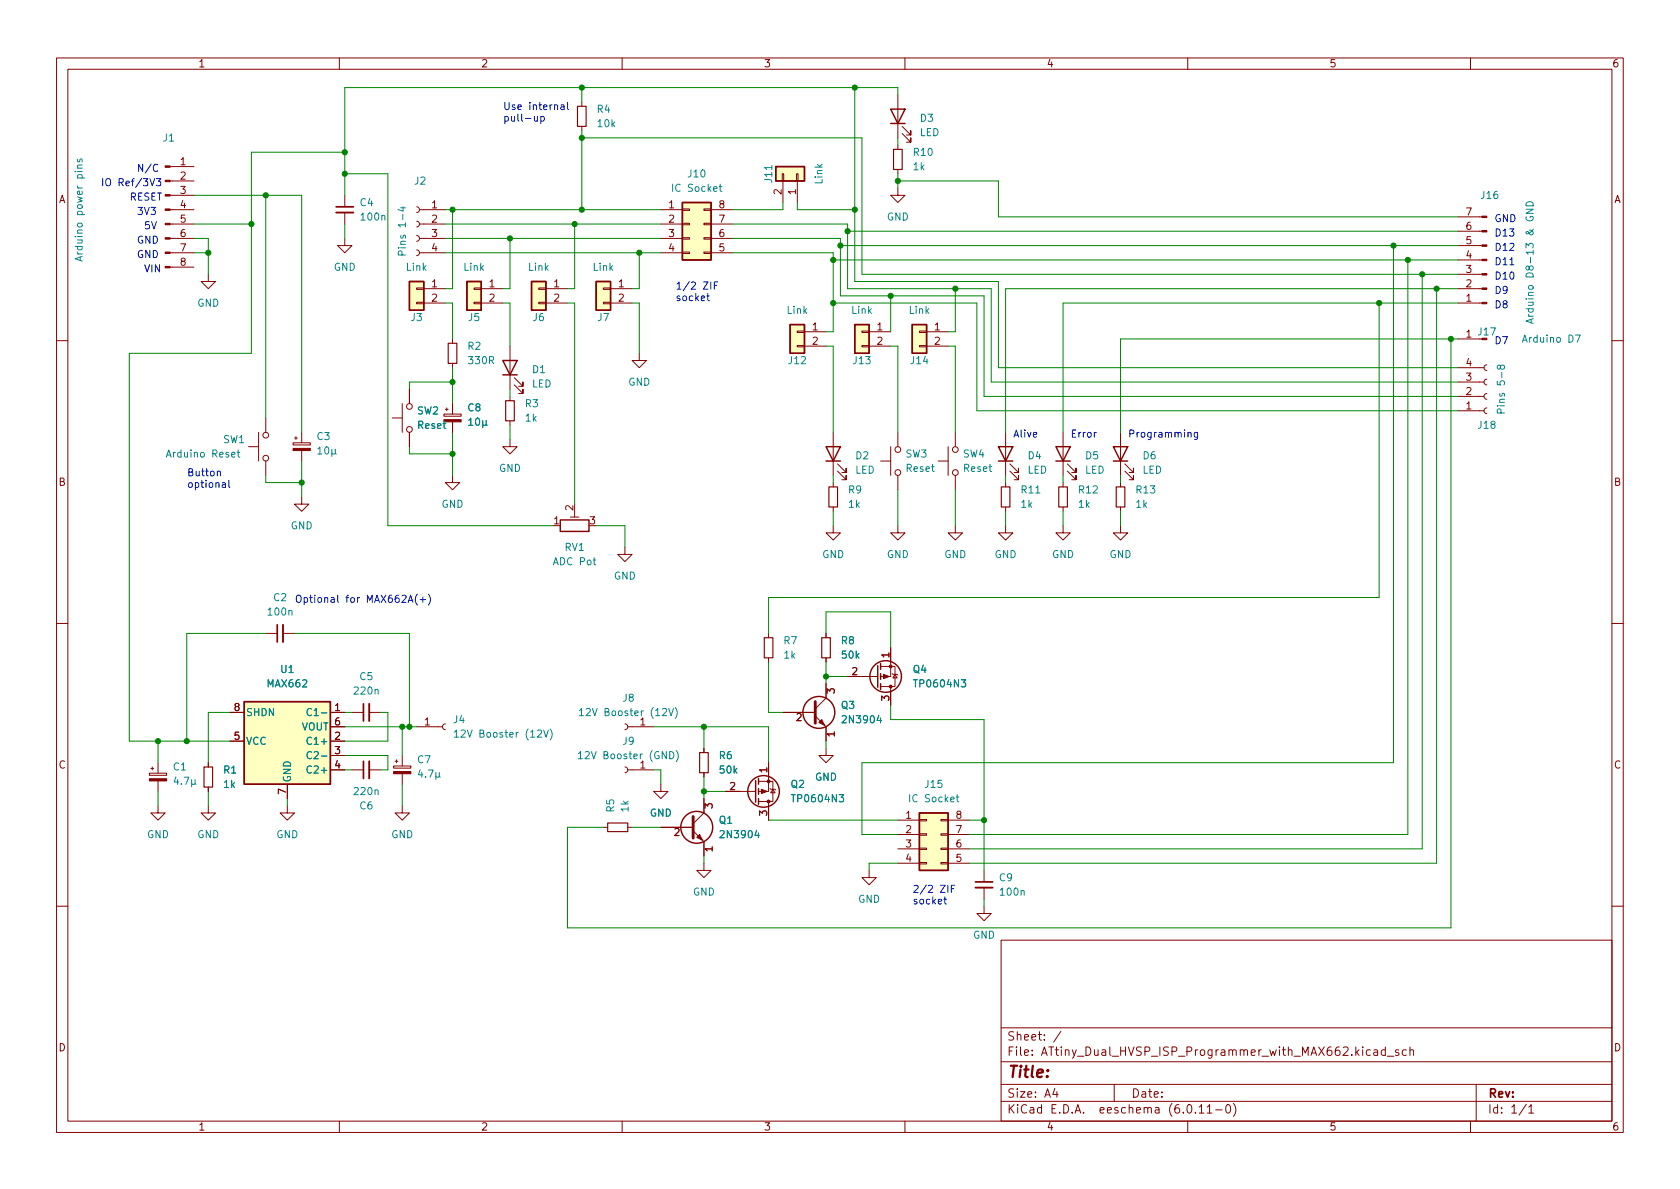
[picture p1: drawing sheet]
<svg xmlns="http://www.w3.org/2000/svg" width="297mm" height="210mm" viewBox="0 0 297 210" stroke-linecap="round" stroke-linejoin="round" font-family="sans-serif">
<g fill="none" stroke="#840000" stroke-width=".18">
<path d="M10 10.2h277v190.1h-277zM12 12.2h273v186.1h-273zM60 10.2v2M102.9 18v.8M110 10.2v2M158.7 16.8v7.6M160 10.2v2M210 10.2v2M260 10.2v2M30.1 39.6h4.2M30.1 37.1h4.2M30.1 34.5h4.2"/>
<path d="M30.1 32h4.2M30.1 29.5h4.2M61 34.5v2.1M61 37.6v2M73.7 39.1l.3 .2 .2 .3-.2 .4-.3 .1M73.7 36.6l.3 .1 .2 .4-.2 .3-.3 .2M74.2 39.6h4.5M74.2 37.1h4.5M102.9 22.3v.8M116.8 39.6h3.8M116.8 37.1h3.8M120.6 39.5h1.3v.2h-1.3z"/>
<path d="M120.6 37h1.3v.2h-1.3zM124.5 39.5h1.2v.2h-1.2zM124.5 37h1.2v.2h-1.2zM125.7 39.6h3.8M125.7 37.1h3.8M138.3 30.7h.3v1.3h-.3zM138.4 32v3.8M140.8 30.7h.3v1.3h-.3zM141 32v3.8M158.7 33.3v1.2h1.3l-1.3 1.3-1.2-1.3h1.2M158.7 25.6v.8M158.7 30v.7"/>
<path d="M159.5 23.6l1.5 1.5v-.7v.7h-.7M159.5 22.3l1.5 1.6v-.8v.8h-.7M257.8 38.3h4.2M30.1 44.7h4.2M30.1 42.2h4.2M30.1 47.2h4.2M36.8 48.5v1.3h1.3l-1.3 1.2-1.2-1.2h1.2M61 42.2v1.2h1.2l-1.2 1.3-1.3-1.3h1.3M73.7 53.5h1.2v.2h-1.2zM73.7 50.9h1.2v.3h-1.2zM73.7 44.2l.3 .1 .2 .4-.2 .4-.3 .1M73.7 41.7l.3 .1 .2 .4-.2 .3-.3 .2"/>
<path d="M74.2 44.7h4.5M74.2 42.2h4.5M74.9 51h3.8M74.9 53.6h3.8M80 59.9v.8M83.8 53.5h1.3v.2h-1.3zM83.8 50.9h1.3v.3h-1.3zM85.1 51h3.8M85.1 53.6h3.8M95.2 53.5h1.3v.2h-1.3zM95.2 50.9h1.3v.3h-1.3zM96.5 51h3.8"/>
<path d="M96.5 53.6h3.8M106.7 53.5h1.2v.2h-1.2zM106.7 50.9h1.2v.3h-1.2zM107.9 51h3.9M107.9 53.6h3.9M116.8 44.7h3.8M116.8 42.2h3.8M120.6 44.6h1.3v.2h-1.3zM120.6 42h1.3v.3h-1.3zM124.5 44.6h1.2v.2h-1.2zM124.5 42h1.2v.3h-1.2zM125.7 44.7h3.8"/>
<path d="M125.7 42.2h3.8M141 58.5h1.2v.3h-1.2zM142.2 58.7h3.8M152.4 58.5h1.3v.3h-1.3zM153.7 58.7h3.8M162.6 58.5h1.2v.3h-1.2zM163.8 58.7h3.8M257.8 59.9h3.8M257.8 51h4.2M257.8 53.6h4.2M257.8 40.9h4.2M257.8 43.4h4.2"/>
<path d="M257.8 46h4.2M257.8 48.5h4.2M10 60.2h2M43.9 79h1.8M45.7 76.4v5.1M47 73.9v2.5M51.8 78.3h3.1v.4h-3.1zM52.1 77.5h.5M52.3 77.2v.5M53.3 76.4v1.9M53.3 79.7v1.8M69.3 73.9h1.8"/>
<path d="M71.1 71.4v5M72.4 68.8v2.6M72.4 76.4v2.6M78.5 73.2h3v.4h-3zM78.7 72.4h.5M79 72.1v.5M80 64.3v.7M80 71.4v1.8M80 74.6v1.8M90.2 77.7v1.3h1.2l-1.2 1.3-1.3-1.3h1.3M90.2 61.2v7.6M90.2 70.1v.8"/>
<path d="M90.2 74.4v.8M90.9 68.1l1.6 1.5v-.8v.8h-.8M90.9 66.8l1.6 1.5v-.7v.7h-.8M113 62.5v1.2h1.3l-1.3 1.3-1.2-1.3h1.2M141 61.1h1.2v.2h-1.2zM142.2 61.2h3.8M147.3 76.4v7.7M152.4 61.1h1.3v.2h-1.3zM153.7 61.2h3.8M157.5 79v5.1M158.7 76.4v2.6M162.6 61.1h1.2v.2h-1.2z"/>
<path d="M163.8 61.2h3.8M167.6 79v5.1M168.9 76.4v2.6M177.8 76.4v7.7M188 76.4v7.7M198.1 76.4v7.7M257.8 65h4.6M257.8 67.6h4.6M257.8 70.1h4.6M257.8 72.6h4.6M262.9 64.5l-.4 .2-.1 .3 .1 .4 .4 .1M262.9 67.1l-.4 .1-.1 .4 .1 .3 .4 .2"/>
<path d="M262.9 69.6l-.4 .1-.1 .4 .1 .4 .4 .1M262.9 72.1l-.4 .2-.1 .3 .1 .4 .4 .1M285 60.2h2M47 81.5v2.6M53.3 87.9v1.2h1.3l-1.3 1.3-1.2-1.3h1.2M80 84.1v1.2h1.3l-1.3 1.3-1.3-1.3h1.3M97.8 93h1.3M100.8 91.4h1.6M101.6 90.4v1M110.5 96.8v1.2h1.3l-1.3 1.3-1.3-1.3h1.3M147.3 93v1.2h1.3l-1.3 1.3-1.3-1.3h1.3M147.3 85.3v.8"/>
<path d="M147.3 89.7v.7M148.1 83.3l1.5 1.5v-.7v.7h-.8M148.1 82l1.5 1.6v-.8v.8h-.8M155.7 81.5h1.8M158.7 93v1.2h1.3l-1.3 1.3-1.2-1.3h1.2M158.7 84.1v2.5M165.9 81.5h1.7M168.9 93v1.2h1.3l-1.3 1.3-1.3-1.3h1.3M168.9 84.1v2.5M177.8 93v1.2h1.3l-1.3 1.3-1.3-1.3h1.3M177.8 85.3v.8M177.8 89.7v.7"/>
<path d="M178.6 83.3l1.5 1.5v-.7v.7h-.8M178.6 82l1.5 1.6v-.8v.8h-.8M188 93v1.2h1.2l-1.2 1.3-1.3-1.3h1.3M188 85.3v.8M188 89.7v.7M188.7 83.3l1.5 1.5v-.7v.7h-.7M188.7 82l1.5 1.6v-.8v.8h-.7M198.1 93v1.2h1.3l-1.3 1.3-1.3-1.3h1.3M198.1 85.3v.8M198.1 89.7v.7M198.9 83.3l1.5 1.5v-.7v.7h-.8M198.9 82l1.5 1.6v-.8v.8h-.8"/>
<path d="M10 110.2h2M47 112h2M50 112h2.1M135.9 112v.8M135.9 116.3v.8M146 112v.8M146 116.3v.8M149.9 119.6h5.3M155.7 117.9h2.5v3.5h-2.5M157.5 114.5v5.1h-1.8M157.7 119.1l.2 .1h.7l.1 .2M158.2 119.2l.4 .7h-.7z"/>
<path d="M285 110.2h2M26.4 136.7h3.1v.4h-3.1zM26.7 135.9h.5M26.9 135.6v.5M27.9 134.9v1.8M27.9 138.1v1.8M36.8 134.9v.7M36.8 139.2v.7M40.6 126h2.6M40.6 131.1h2.6M50.8 138.7v2.5M58.4 128.5h2.6"/>
<path d="M58.4 126h2.6M58.4 131.1h2.6M58.4 133.6h2.6M58.4 136.1h2.6M62.2 126h2.1M62.2 136.1h2.1M65.3 126h2M65.3 136.1h2M69.6 135.5h3v.3h-3zM69.8 134.6h.6M70.1 134.4v.5M71.1 133.6v1.9"/>
<path d="M71.1 136.8v1.9M73.7 128.5h4.5M78.7 128l-.3 .2-.2 .3 .2 .4 .3 .1M110.5 128l.3 .2 .2 .3-.2 .4-.3 .1M110.5 135.6l.3 .2 .2 .3-.2 .4-.3 .1M111 128.5h4.6M111 136.1h4.6M116.8 138.7v1.2h1.3l-1.3 1.3-1.2-1.3h1.2M124.5 132.3v.8M124.5 136.6v.8M128.3 139.9h5.3M134.1 138.2h2.6v3.5h-2.6"/>
<path d="M135.9 134.9v5h-1.8M136.1 139.4l.2 .2h.7l.2 .1M136.7 139.6l.3 .6h-.7zM138.4 126h5.7M140.9 126.3l.5-.1 .3 .3-.8 .9h.8M144.1 126.6l1.9 1.9v2.6M146 132.3v1.3h1.3l-1.3 1.3-1.2-1.3h1.2M146 120.9v2.5l-1.9 1.9M146.2 122.6v-.8l.5 .4 .1-.3h.6l.1 .1-.1 .6M147.5 129.8h-1.3l.4 .4M157.5 121.4v3.3M27.9 142.5v1.3h1.3l-1.3 1.2-1.2-1.2h1.2"/>
<path d="M36.8 142.5v1.3h1.3l-1.3 1.2-1.2-1.2h1.2M50.8 142.5v1.3h1.3l-1.3 1.2-1.3-1.2h1.3M71.1 142.5v1.3h1.3l-1.3 1.2-1.3-1.2h1.3M106.7 146.3h.7M111 146.3h.8M116.8 146.3h5.8M119.3 146.6l.5-.1 .3 .4-.8 .9h.8M122.6 146.9l1.9 1.9v2.6M124.5 152.6v1.3h1.2l-1.2 1.3-1.3-1.3h1.3M124.5 141.2v2.6l-1.9 1.9M124.7 142.9v-.8l.4 .4 .2-.3h.5l.1 .2-.1 .5M125.9 150.1h-1.2l.3 .4"/>
<path d="M135.9 141.7v3.3M153.7 153.9v1.3h1.2l-1.2 1.3-1.3-1.3h1.3M158.7 145h3.9M158.7 147.6h3.9M158.7 150.1h3.9M158.7 152.6h3.9M162.6 152.5h1.2v.3h-1.2zM162.6 150h1.2v.2h-1.2zM162.6 147.4h1.2v.3h-1.2zM162.6 144.9h1.2v.3h-1.2zM166.4 152.5h1.2v.3h-1.2zM166.4 150h1.2v.2h-1.2z"/>
<path d="M166.4 147.4h1.2v.3h-1.2zM166.4 144.9h1.2v.3h-1.2zM167.6 145h3.8M167.6 147.6h3.8M167.6 150.1h3.8M167.6 152.6h3.8M174 153.9v2.1M174 157v2M10 160.2h2M174 160.3v1.2h1.3l-1.3 1.3-1.3-1.3h1.3M177 166.3h108v32h-108zM285 160.2h2"/>
<path d="M60 198.3v2M110 198.3v2M160 198.3v2M177 194.8h108M177 191.8h108M177 187.8h108M177 181.8h108M182.5 186.5v.1M182.5 185.7v.1M184.6 183.8v.1M184.6 183v.1M187.6 182.4l-1.3 1.9"/>
<path d="M197 191.8v3M204.3 195.9h.6v.9M204.9 196.2l-.5 .1a.29 .29 0 0 0-.2 .2 .29 .29 0 0 0 .2 .3h.5M210 198.3v2M216.9 195.4l.2-.1a.81 .81 0 0 1 .6 .7 .81 .81 0 0 1-.3 .8h-.2a.81 .81 0 0 1-.6-.6 .81 .81 0 0 1 .3-.8zM218.1 195.1a1.72 1.72 0 0 1 0 2.3M244.9 185.7l-.4-.1-.3 .3v.4l.2 .3h.5M244.9 185.1v1.5M245.3 186.8h1.1M247.3 185.7l-.4-.1-.2 .2 .1 .3 .5 .1v.4h-.6M248.6 185.7l-.4-.1-.3 .3v.4l.2 .3h.5M249.3 185.8l.2-.2 .4 .1v.9"/>
<path d="M249.3 185.1v1.5M260 198.3v2M261 191.8v6.5M270.3 195.8l.4-.5v1.5M270.3 196.8h.9"/>
<circle cx="47" cy="77" r=".51"/>
<circle cx="72.4" cy="75.9" r=".51"/>
<circle cx="72.4" cy="71.9" r=".51"/>
<circle cx="158.8" cy="79.5" r=".51"/>
<circle cx="168.9" cy="79.5" r=".51"/>
<circle cx="47" cy="81" r=".51"/>
<circle cx="158.8" cy="83.6" r=".51"/>
<circle cx="168.9" cy="83.6" r=".51"/>
</g>
<g fill="none" stroke="#840000" stroke-width=".2">
<path d="M102.1 18.8h1.5v3.5h-1.5zM158 26.4h1.5v3.6h-1.5zM79.2 60.7h1.6v3.6h-1.6zM89.4 70.9h1.5v3.5h-1.5zM146.6 86.1h1.5v3.6h-1.5zM177 86.1h1.6v3.6h-1.6zM187.2 86.1h1.5v3.6h-1.5zM197.4 86.1h1.5v3.6h-1.5zM135.1 112.8h1.6v3.5h-1.6zM145.3 112.8h1.5v3.5h-1.5zM36.1 135.6h1.5v3.6h-1.5zM123.7 133.1h1.5v3.5h-1.5z"/>
<path d="M107.4 145.5h3.6v1.6h-3.6z"/>
</g>
<g fill="none" stroke="#008484" stroke-width=".18">
<path d="M13.8 39.6l.5-.1 .2 .1v.3l-.2 .2h-.4l-.2-.2zM67.5 38.2l.2-.1h.3l.1 .8M70.8 36.7h.9M71.3 36.6v.8l-.9-.4M127.2 33h.4M127.3 32.6v1.1l.3 .1M136.5 29.3v.7M269.8 43.8v-.8l.5 .5 .1-.4h.6l.1 .2-.1 .5M270.4 50.5h.6l.1 .2-.1 .3-.2 .2-.4-.1-.2-.2zM275.3 59.8l.2-.1 .3 .1 .1 .5-.1 .2h-.3l-.2-.1zM56.2 79.4l.4-.4v1.3M57.6 79.1l.1-.1a.68 .68 0 0 1 .5 .7 .68 .68 0 0 1-.5 .6 .84 .84 0 0 1-.1-1.2z"/>
<path d="M58.7 79.4v1.3M59.3 79.4l-.1 .8-.3 .1-.2-.2M82.9 74.3l.3-.4v1.3M82.9 75.2h.7M84.2 74.1l.2-.2a.68 .68 0 0 1 .4 .7 .68 .68 0 0 1-.4 .6l-.2-.1-.1-.4zM85.4 74.4v1.2M86 75l.1 .2M86 74.4l-.1 .7-.4 .1-.1-.2M265.3 64.8l.2-.2h.4l.1 .2-.1 .4-.4 .1-.2-.1-.1-.6h-.2l-.2 .1-.1 .3 .2 .2 .1 .1 .3-.3M35.6 80h.3l.2 .2v.4l-.2 .2h-.3l-.1-.2zM56.2 80.3h.7M59.3 80.1l.2 .2"/>
<path d="M183.1 87.2h.8M51.1 108l.2-.1 .3 .1v.8M31.1 137.4l-.3 .9h.8M31.4 137.9v.8M32.1 138.6v.1M32.6 137.4h.8l-.5 1.3M33.9 137.9v1.2M34.5 138.5l.2 .2M34.5 137.9l-.1 .7-.3 .1-.2-.2M56.8 126.1h1M56.8 133.7h1M66.3 139.8l.2-.1h.3l.1 .8"/>
<path d="M66.3 122l.2-.1 .3 .1 .1 .7M74.3 136.1l-.3 .9h.8M74.6 136.6v.8M75.3 137.3v.1M75.7 136.2h.9l-.6 1.2M77.1 136.6v1.3M77.7 137.3l.2 .1M77.7 136.6l-.1 .8h-.4l-.1-.1M91.6 129.5l-.3 .3M113.6 133.3l-.4 .3M113.8 125.7l-.4 .2M155.4 126.5l-.3 .9h.8"/>
<path d="M155.7 127v.8M170 120.2h.7l-.4 .5 .4 .1v.6l-.2 .1-.5-.1M133.8 146.8l-.3 .9h.8M134.1 147.3v.8M148.4 140.5h.8l-.5 .5 .4 .1v.6l-.2 .1-.5-.1M169.1 140.9h.4M169.2 140.5v1.1l.3 .2M180.5 157.6l.2-.1h.3l.1 .8"/>
</g>
<g fill="#840000" stroke="#840000" stroke-width=".18">
<path d="M51.8 79.3h3.1v.4h-3.1z"/>
<path d="M156.2 119.2l1 .4-1 .4z"/>
<path d="M29.2 47.1h.9v.3h-.9z"/>
<path d="M29.2 44.6h.9v.2h-.9z"/>
<path d="M29.2 42h.9v.3h-.9z"/>
<path d="M29.2 39.5h.9v.2h-.9z"/>
<path d="M29.2 37h.9v.2h-.9z"/>
<path d="M29.2 34.4h.9v.3h-.9z"/>
<path d="M29.2 31.9h.9v.2h-.9z"/>
<path d="M29.2 29.3h.9v.3h-.9z"/>
<path d="M78.5 74.2h3v.4h-3z"/>
<path d="M262 38.2h.9v.3h-.9z"/>
<path d="M262 40.8h.9v.2h-.9z"/>
<path d="M262 43.3h.9v.3h-.9z"/>
<path d="M262 45.8h.9v.3h-.9z"/>
<path d="M262 48.4h.9v.2h-.9z"/>
<path d="M262 50.9h.9v.3h-.9z"/>
<path d="M262 53.5h.9v.2h-.9z"/>
<path d="M69.6 136.4h3v.4h-3z"/>
<path d="M26.4 137.7h3.1v.4h-3.1z"/>
<path d="M134.6 139.6l1 .3-1 .4z"/>
<path d="M123.2 148.1l.5-.5 .5 1z"/>
<path d="M144.8 127.8l.5-.6 .5 1.1z"/>
<circle cx="157.5" cy="117.9" r=".25"/>
<circle cx="157.5" cy="121.4" r=".25"/>
<circle cx="135.9" cy="138.2" r=".25"/>
<circle cx="135.9" cy="141.7" r=".25"/>
</g>
<path d="M59.4 37.6h3.1M50 110.5v3M65.3 124.5v3M65.3 134.6v3.1M172.5 157h3" fill="none" stroke="#840000" stroke-width=".33"/>
<path d="M59.4 36.6h3.1M49 110.5v3M64.3 124.5v3M64.3 134.6v3.1M172.5 156h3" fill="none" stroke="#840000" stroke-width=".3"/>
<g fill="none" stroke="#840000" stroke-width=".25">
<path d="M157.5 19.3h2.5l-1.3 2.5zM120.6 35.8h5.1v10.2h-5.1zM137.2 29.5h5v2.5h-5zM157.5 21.8h2.5M72.4 49.8h2.5v5.1h-2.5zM82.5 49.8h2.6v5.1h-2.6zM94 49.8h2.5v5.1h-2.5zM105.4 49.8h2.5v5.1h-2.5zM139.7 57.4h2.5v5.1h-2.5zM151.1 57.4h2.6v5.1h-2.6zM161.3 57.4h2.5v5.1h-2.5zM88.9 63.7h2.5l-1.2 2.6z"/>
<path d="M88.9 66.3h2.5M146 79h2.6l-1.3 2.5zM176.5 79h2.6l-1.3 2.5zM186.7 79h2.5l-1.2 2.5zM196.8 79h2.6l-1.3 2.5zM99.1 91.9h5v2.1h-5zM146 81.5h2.6M176.5 81.5h2.6M186.7 81.5h2.5M196.8 81.5h2.6M155.2 117.7v3.8M155.7 117.3v1.1"/>
<path d="M155.7 119.1v1M43.2 124.1h15.2v14.6h-15.2zM133.6 138v3.9M134.1 137.7v1M134.1 139.4v1.1M155.7 120.9v1M134.1 141.2v1M162.6 143.8h5v10.1h-5z"/>
<circle cx="156.6" cy="119.6" r="2.79"/>
<circle cx="135" cy="139.9" r="2.79"/>
<circle cx="144.8" cy="126" r="2.82"/>
<circle cx="123.2" cy="146.3" r="2.82"/>
</g>
<g fill="#ffffc2" stroke="#ffffc2" stroke-width=".18">
<path d="M162.6 143.8h5v10.1h-5z"/>
<path d="M161.3 57.4h2.5v5.1h-2.5z"/>
<path d="M139.7 57.4h2.5v5.1h-2.5z"/>
<path d="M72.4 49.8h2.5v5.1h-2.5z"/>
<path d="M151.1 57.4h2.6v5.1h-2.6z"/>
<path d="M82.5 49.8h2.6v5.1h-2.6z"/>
<path d="M105.4 49.8h2.5v5.1h-2.5z"/>
<path d="M94 49.8h2.5v5.1h-2.5z"/>
<path d="M43.2 124.1h15.2v14.6h-15.2z"/>
<path d="M120.6 35.8h5.1v10.2h-5.1z"/>
<path d="M137.2 29.5h5v2.5h-5z"/>
</g>
<path d="M144.1 124.1v3.8M122.6 144.4v3.8" fill="none" stroke="#840000" stroke-width=".51"/>
<g fill="none" stroke="#0000c2" stroke-width=".18">
<path d="M100.3 18.1v1.1l.2 .2M27.7 31.6h.7l-.4 .5 .4 .1v.5l-.2 .2-.5-.2M27.9 29.2a.6 .6 0 0 0-.8 .4 .6 .6 0 0 0 .6 .7l.2-.1M94.5 20.6v.8h.3l.2-.1M95 20.6v.8M95.6 20.6h.4l.2 .2-.1 .6h-.5M95.6 20.6v1.3M122.2 50l.5-.1 .3 .3-.8 .9h.8M125 52.3h.4M125.1 51.9v1.1l.3 .2M267 46.8h.7M193.8 76.5l-.3 .2"/>
<path d="M210 76.6l.2-.1h.3l.1 .8M211.7 76.5v1l-.2 .2h-.3M211.7 76.5h-.3l-.3 .2 .2 .5h.4M38.4 83.4l.2-.1 .3 .1 .1 .8M39.3 85.4h.5l.1 .8M39.9 85.7h-.5l-.1 .2 .1 .3 .5-.1M40.5 84.9v1.1l.2 .2M59.7 105.2v1.1l.2 .2M75.7 105.1a1.46 1.46 0 0 1 0 1.9M164.1 156.7l.5-.2 .3 .4-.8 .9h.8M166.9 159h.5M167.1 158.6v1.1l.3 .2"/>
</g>
<g fill="none" stroke="#008400" stroke-width=".18">
<path d="M102.9 15.5v2.5M151.1 15.5v34.3h25.4v15.2h81.3M158.7 16.8v-1.3h-97.7v19M34.3 39.6h10.1M34.3 34.5h19v41.9M47 34.5v39.4M61 26.9h-16.6v35.6h-21.5v68.6h17.7M61 30.7h7.6v62.3h29.2M61 39.6v2.6M78.7 39.6h38.1M78.7 37.1h38.1M80 37.1v13.9h-1.3"/>
<path d="M101.6 39.6v11.4h-1.3M102.9 24.4h49.5v24.1h105.4M102.9 23.1v14M129.5 39.6h20.4v11.4h25.4v16.6h82.5M138.4 35.8v1.3h-8.9M141 35.8v1.3h10.1M158.7 24.4v1.2M158.7 30.7v2.6M158.7 32h17.8v6.3h81.3M34.3 44.7h2.5M34.3 42.2h2.5v6.3M78.7 44.7h38.1"/>
<path d="M78.7 42.2h38.1M78.7 53.6h1.3v6.3M88.9 53.6h1.3v7.6M90.2 42.2v8.8h-1.3M100.3 53.6h1.3v35.5M111.8 53.6h1.2v8.9M113 44.7v6.3h-1.2M129.5 42.2h19.1v10.1h25.4v17.8h83.8M129.5 44.7h17.8v14h-1.3M147.3 46h110.5M147.3 53.6h25.4v19h85.1M148.6 43.4h109.2"/>
<path d="M149.9 40.9h107.9M157.5 52.3v6.4M168.9 51v7.7h-1.3M243.8 53.6v52.1h-107.9v6.3M246.4 43.4v91.5h-94v12.7h6.3M248.9 46v101.6h-77.5M251.5 48.5v101.6h-80.1M254 51v101.6h-82.6M256.5 59.9v104.2h-156.2v-17.8h6.4M257.8 51h-80v25.4M257.8 59.9h-59.7v16.5M257.8 53.6h-69.8v22.8"/>
<path d="M72.4 79v1.3h7.6M80 67.6h-7.6v1.2M80 65v6.4M80 76.4v7.7M90.2 68.8v1.3M90.2 75.2v2.5M146 61.2h1.3v15.2M157.5 61.2h1.2v15.2M167.6 61.2h1.3v15.2M47 84.1v1.2h6.3M53.3 81.5v6.4M105.4 93h5.1v3.8"/>
<path d="M147.3 84.1v1.2M147.3 90.4v2.6M158.7 86.6v6.4M168.9 86.6v6.4M177.8 84.1v1.2M177.8 90.4v2.6M188 84.1v1.2M188 90.4v2.6M198.1 84.1v1.2M198.1 90.4v2.6M47 112h-14v19.1M52.1 112h20.3v16.5"/>
<path d="M135.9 117.1v8.9h2.5M146 112v-3.8h11.5v6.3M146 117.1v3.8M146 119.6h3.9M27.9 131.1v3.8M27.9 139.9v2.6M36.8 139.9v2.6M40.6 126h-3.8v8.9M61 126h1.2M61 128.5h12.7M61 136.1h1.2M61 133.6h7.6v2.5h-1.3"/>
<path d="M67.3 126h1.3v5.1h-7.6M71.1 128.5v5.1M71.1 138.7v3.8M115.6 128.5h20.3v6.4M115.6 136.1h1.2v2.6M124.5 139.9h3.8M124.5 128.5v3.8M124.5 137.4v3.8M146 131.1v1.2M157.5 124.7v2.5h16.5v26.7M50.8 141.2v1.3M111.8 146.3h5"/>
<path d="M124.5 151.4v1.2M135.9 145h22.8M158.7 152.6h-5v1.3M171.4 145h2.6M174 159v1.3"/>
</g>
<g fill="#008400" stroke="#008400" stroke-width=".18">
<circle cx="248.9" cy="46" r=".46"/>
<circle cx="246.4" cy="43.4" r=".46"/>
<circle cx="251.5" cy="48.5" r=".46"/>
<circle cx="256.5" cy="59.9" r=".46"/>
<circle cx="254" cy="51" r=".46"/>
<circle cx="157.5" cy="52.3" r=".46"/>
<circle cx="168.9" cy="51" r=".46"/>
<circle cx="174" cy="145" r=".46"/>
<circle cx="158.7" cy="32" r=".46"/>
<circle cx="113" cy="44.7" r=".46"/>
<circle cx="102.9" cy="24.4" r=".46"/>
<circle cx="102.9" cy="15.5" r=".46"/>
<circle cx="151.1" cy="15.5" r=".46"/>
<circle cx="151.1" cy="37.1" r=".46"/>
<circle cx="147.3" cy="53.6" r=".46"/>
<circle cx="147.3" cy="46" r=".46"/>
<circle cx="148.6" cy="43.4" r=".46"/>
<circle cx="149.9" cy="40.9" r=".46"/>
<circle cx="243.8" cy="53.6" r=".46"/>
<circle cx="146" cy="119.6" r=".46"/>
<circle cx="72.4" cy="128.5" r=".46"/>
<circle cx="124.5" cy="128.5" r=".46"/>
<circle cx="124.5" cy="139.9" r=".46"/>
<circle cx="27.9" cy="131.1" r=".46"/>
<circle cx="33" cy="131.1" r=".46"/>
<circle cx="71.1" cy="128.5" r=".46"/>
<circle cx="80" cy="80.3" r=".46"/>
<circle cx="80" cy="67.6" r=".46"/>
<circle cx="47" cy="34.5" r=".46"/>
<circle cx="44.4" cy="39.6" r=".46"/>
<circle cx="36.8" cy="44.7" r=".46"/>
<circle cx="53.3" cy="85.3" r=".46"/>
<circle cx="80" cy="37.1" r=".46"/>
<circle cx="61" cy="30.7" r=".46"/>
<circle cx="90.2" cy="42.2" r=".46"/>
<circle cx="61" cy="26.9" r=".46"/>
<circle cx="102.9" cy="37.1" r=".46"/>
<circle cx="101.6" cy="39.6" r=".46"/>
</g>
<text font-size="2.8" fill="#840000" x="178" y="191.2">Title:</text>
<g font-size="2.1" fill="#840000">
<text x="178" y="184.5">Sheet:</text>
<text x="178" y="187.2">File:</text>
<text x="184.4" y="187.2">ATtiny_Dual_HVSP_ISP_Programmer_with_MAX662.kicad_sch</text>
<text x="178" y="197.4">KiCad</text>
<text x="178" y="194.6">Size:</text>
<text x="184.7" y="194.6">A4</text>
<text x="185.7" y="197.4">E.D.A.</text>
<text x="194.6" y="197.4">eeschema</text>
<text x="200" y="194.6">Date:</text>
<text x="207" y="197.4">(6.0.11-0)</text>
<text x="263" y="194.6">Rev:</text>
<text x="263" y="197.4">Id:</text>
<text x="267.1" y="197.4">1/1</text>
</g>
<g font-size="1.8" fill="#840000">
<text x="35" y="12.3">1</text>
<text x="85" y="12.3">2</text>
<text x="135" y="12.3">3</text>
<text x="185" y="12.3">4</text>
<text x="235" y="12.3">5</text>
<text x="285" y="12.3">6</text>
<text x="31.7" y="29.2">1</text>
<text x="31.7" y="31.7">2</text>
<text x="31.7" y="34.3">3</text>
<text x="138.2" y="34.6" transform="rotate(-90 138.2 34.6)">2</text>
<text x="140.7" y="34.6" transform="rotate(-90 140.7 34.6)">1</text>
<text x="10.4" y="36.3">A</text>
<text x="31.7" y="36.8">4</text>
<text x="31.7" y="39.4">5</text>
<text x="31.7" y="41.9">6</text>
<text x="76.2" y="36.8">1</text>
<text x="76.2" y="39.4">2</text>
<text x="76.2" y="41.9">3</text>
<text x="118.1" y="36.8">1</text>
<text x="118.1" y="39.4">2</text>
<text x="118.1" y="41.9">3</text>
<text x="127" y="41.9">6</text>
<text x="127" y="39.4">7</text>
<text x="127" y="36.8">8</text>
<text x="259" y="40.6">6</text>
<text x="259" y="38.1">7</text>
<text x="285.4" y="36.3">A</text>
<text x="31.7" y="44.4">7</text>
<text x="31.7" y="47">8</text>
<text x="76.2" y="44.4">4</text>
<text x="118.1" y="44.4">4</text>
<text x="127" y="44.4">5</text>
<text x="259" y="45.7">4</text>
<text x="259" y="43.2">5</text>
<text x="76.2" y="50.8">1</text>
<text x="76.2" y="53.3">2</text>
<text x="86.3" y="50.8">1</text>
<text x="86.3" y="53.3">2</text>
<text x="97.7" y="50.8">1</text>
<text x="97.7" y="53.3">2</text>
<text x="109.2" y="50.8">1</text>
<text x="109.2" y="53.3">2</text>
<text x="259" y="53.3">1</text>
<text x="259" y="50.8">2</text>
<text x="259" y="48.3">3</text>
<text x="143.5" y="58.4">1</text>
<text x="154.9" y="58.4">1</text>
<text x="165.1" y="58.4">1</text>
<text x="143.5" y="61">2</text>
<text x="154.9" y="61">2</text>
<text x="165.1" y="61">2</text>
<text x="259" y="64.8">4</text>
<text x="259" y="69.8">2</text>
<text x="259" y="67.3">3</text>
<text x="259" y="72.4">1</text>
<text x="10.3" y="86.3">B</text>
<text x="285.3" y="86.3">B</text>
<text x="97.7" y="92.7">1</text>
<text x="101.3" y="90.5" transform="rotate(-90 101.3 90.5)">2</text>
<text x="104.1" y="92.7">3</text>
<text x="150.4" y="119.4">2</text>
<text x="157.2" y="116.5" transform="rotate(-90 157.2 116.5)">1</text>
<text x="41.2" y="125.7">8</text>
<text x="59" y="125.7">1</text>
<text x="157.2" y="124.1" transform="rotate(-90 157.2 124.1)">3</text>
<text x="41.2" y="130.8">5</text>
<text x="59" y="130.8">2</text>
<text x="59" y="128.3">6</text>
<text x="74.9" y="128.3">1</text>
<text x="113" y="128.3">1</text>
<text x="148.3" y="130.5" transform="rotate(-90 148.3 130.5)">1</text>
<text x="10.3" y="136.3">C</text>
<text x="59" y="133.3">3</text>
<text x="59" y="135.9">4</text>
<text x="113" y="135.9">1</text>
<text x="135.6" y="136.8" transform="rotate(-90 135.6 136.8)">1</text>
<text x="285.3" y="136.3">C</text>
<text x="50.5" y="140.6" transform="rotate(-90 50.5 140.6)">7</text>
<text x="128.9" y="139.7">2</text>
<text x="135.6" y="144.4" transform="rotate(-90 135.6 144.4)">3</text>
<text x="160" y="144.8">1</text>
<text x="160" y="147.3">2</text>
<text x="160" y="149.9">3</text>
<text x="168.9" y="149.9">6</text>
<text x="168.9" y="147.3">7</text>
<text x="168.9" y="144.8">8</text>
<text x="126.8" y="150.8" transform="rotate(-90 126.8 150.8)">1</text>
<text x="160" y="152.4">4</text>
<text x="168.9" y="152.4">5</text>
<text x="10.3" y="186.3">D</text>
<text x="285.3" y="186.3">D</text>
<text x="35" y="200.3">1</text>
<text x="85" y="200.3">2</text>
<text x="135" y="200.3">3</text>
<text x="185" y="200.3">4</text>
<text x="235" y="200.3">5</text>
<text x="285" y="200.3">6</text>
</g>
<g font-size="1.8" fill="#0000c2">
<text x="88.9" y="19.4">Use</text>
<text x="88.9" y="21.5">pull-up</text>
<text x="93.5" y="19.4">internal</text>
<text x="17.8" y="32.9">IO Ref/3V3</text>
<text x="22.9" y="35.5">RESET</text>
<text x="24.1" y="30.4">N/C</text>
<text x="24.1" y="38">3V3</text>
<text x="25.4" y="40.5">5V</text>
<text x="264.2" y="39.3">GND</text>
<text x="264.2" y="41.8">D13</text>
<text x="24.1" y="45.6">GND</text>
<text x="24.1" y="43.1">GND</text>
<text x="264.2" y="46.9">D11</text>
<text x="264.2" y="44.3">D12</text>
<text x="25.4" y="48.2">VIN</text>
<text x="119.4" y="51.2">1/2</text>
<text x="119.4" y="53.2">socket</text>
<text x="124.2" y="51.2">ZIF</text>
<text x="264.2" y="52">D9</text>
<text x="264.2" y="49.4">D10</text>
<text x="264.2" y="54.5">D8</text>
<text x="264.2" y="60.9">D7</text>
<text x="179.1" y="77.4">Alive</text>
<text x="189.2" y="77.4">Error</text>
<text x="199.4" y="77.4">Programming</text>
<text x="33" y="84.2">Button</text>
<text x="33" y="86.3">optional</text>
<text x="52.1" y="106.6">Optional</text>
<text x="61.1" y="106.6">for</text>
<text x="64.9" y="106.6">MAX662A(+)</text>
<text x="161.3" y="157.9">2/2</text>
<text x="161.3" y="159.9">socket</text>
<text x="166.2" y="157.9">ZIF</text>
</g>
<g font-size="1.8" fill="#008484">
<text x="105.4" y="20.3">R4</text>
<text x="105.4" y="22.9">10k</text>
<text x="162.6" y="21.9">D3</text>
<text x="28.7" y="25.4">J1</text>
<text x="161.3" y="27.9">R10</text>
<text x="162.6" y="24.4">LED</text>
<text x="15" y="31.6" transform="rotate(-90 15 31.6)">pins</text>
<text x="73.1" y="33">J2</text>
<text x="118.5" y="34.3">IC Socket</text>
<text x="121.4" y="31.8">J10</text>
<text x="136.9" y="32.5" transform="rotate(-90 136.9 32.5)">J11</text>
<text x="145.8" y="32.7" transform="rotate(-90 145.8 32.7)">Link</text>
<text x="161.3" y="30.5">1k</text>
<text x="261.6" y="35.6">J16</text>
<text x="15" y="38.2" transform="rotate(-90 15 38.2)">power</text>
<text x="63.5" y="36.8">C4</text>
<text x="63.5" y="39.4">100n</text>
<text x="72.1" y="40.3" transform="rotate(-90 72.1 40.3)">1-4</text>
<text x="156.7" y="39.4">GND</text>
<text x="271.5" y="41.6" transform="rotate(-90 271.5 41.6)">&amp;</text>
<text x="271.5" y="38.9" transform="rotate(-90 271.5 38.9)">GND</text>
<text x="15" y="46.4" transform="rotate(-90 15 46.4)">Arduino</text>
<text x="72.1" y="45.5" transform="rotate(-90 72.1 45.5)">Pins</text>
<text x="58.9" y="48.3">GND</text>
<text x="71.7" y="48.3">Link</text>
<text x="81.8" y="48.3">Link</text>
<text x="93.3" y="48.3">Link</text>
<text x="104.7" y="48.3">Link</text>
<text x="271.5" y="49.2" transform="rotate(-90 271.5 49.2)">D8-13</text>
<text x="34.8" y="54.6">GND</text>
<text x="72.5" y="57.2">J3</text>
<text x="82.7" y="57.2">J5</text>
<text x="94.1" y="57.2">J6</text>
<text x="105.5" y="57.2">J7</text>
<text x="139" y="55.9">Link</text>
<text x="150.4" y="55.9">Link</text>
<text x="160.6" y="55.9">Link</text>
<text x="259" y="59.7">1 J17</text>
<text x="271.5" y="57.4" transform="rotate(-90 271.5 57.4)">Arduino</text>
<text x="82.6" y="62.2">R2</text>
<text x="82.6" y="64.8">330R</text>
<text x="139.2" y="64.8">J12</text>
<text x="150.6" y="64.8">J13</text>
<text x="160.8" y="64.8">J14</text>
<text x="269" y="61">Arduino</text>
<text x="277.2" y="61">D7</text>
<text x="94" y="66.4">D1</text>
<text x="94" y="68.9">LED</text>
<text x="111" y="68.6">GND</text>
<text x="266.5" y="68.2" transform="rotate(-90 266.5 68.2)">5-8</text>
<text x="73.7" y="73.7">SW2</text>
<text x="73.7" y="76.2">Reset</text>
<text x="82.6" y="73.1">C8</text>
<text x="92.7" y="72.4">R3</text>
<text x="92.7" y="74.9">1k</text>
<text x="261.1" y="76.2">J18</text>
<text x="266.5" y="73.4" transform="rotate(-90 266.5 73.4)">Pins</text>
<text x="29.2" y="81.3">Arduino</text>
<text x="37.4" y="81.3">Reset</text>
<text x="39.4" y="78.7">SW1</text>
<text x="55.9" y="78.2">C3</text>
<text x="88.2" y="83.8">GND</text>
<text x="151.1" y="81.6">D2</text>
<text x="160" y="81.3">SW3</text>
<text x="160" y="83.8">Reset</text>
<text x="170.2" y="81.3">SW4</text>
<text x="170.2" y="83.8">Reset</text>
<text x="181.6" y="81.6">D4</text>
<text x="191.8" y="81.6">D5</text>
<text x="201.9" y="81.6">D6</text>
<text x="149.9" y="87.6">R9</text>
<text x="151.1" y="84.1">LED</text>
<text x="180.3" y="87.6">R11</text>
<text x="181.6" y="84.1">LED</text>
<text x="190.5" y="87.6">R12</text>
<text x="191.8" y="84.1">LED</text>
<text x="200.7" y="87.6">R13</text>
<text x="201.9" y="84.1">LED</text>
<text x="51.3" y="94">GND</text>
<text x="78" y="90.2">GND</text>
<text x="149.9" y="90.2">1k</text>
<text x="180.3" y="90.2">1k</text>
<text x="190.5" y="90.2">1k</text>
<text x="200.7" y="90.2">1k</text>
<text x="97.7" y="100.3">ADC Pot</text>
<text x="99.7" y="97.8">RV1</text>
<text x="145.3" y="99.1">GND</text>
<text x="156.7" y="99.1">GND</text>
<text x="166.9" y="99.1">GND</text>
<text x="175.8" y="99.1">GND</text>
<text x="185.9" y="99.1">GND</text>
<text x="196.1" y="99.1">GND</text>
<text x="48.2" y="106.7">C2</text>
<text x="108.5" y="102.9">GND</text>
<text x="47.1" y="109.2">100n</text>
<text x="49.5" y="119.4">U1</text>
<text x="138.4" y="114.3">R7</text>
<text x="138.4" y="116.8">1k</text>
<text x="148.6" y="114.3">R8</text>
<text x="148.6" y="116.8">50k</text>
<text x="161.3" y="119.4">Q4</text>
<text x="47" y="121.9">MAX662</text>
<text x="62.3" y="123.2">220n</text>
<text x="63.5" y="120.7">C5</text>
<text x="110" y="124.5">J8</text>
<text x="148.6" y="125.7">Q3</text>
<text x="161.3" y="121.9">TP0604N3</text>
<text x="43.4" y="127">SHDN</text>
<text x="53.3" y="129.5">VOUT</text>
<text x="54" y="127">C1-</text>
<text x="80" y="128.3">J4</text>
<text x="80" y="130.8">12V</text>
<text x="84.6" y="130.8">Booster</text>
<text x="93" y="130.8">(12V)</text>
<text x="102.1" y="127">12V</text>
<text x="106.8" y="127">Booster</text>
<text x="115.1" y="127">(12V)</text>
<text x="148.6" y="128.3">2N3904</text>
<text x="30.5" y="136.6">C1</text>
<text x="39.4" y="137.2">R1</text>
<text x="43.4" y="132.1">VCC</text>
<text x="54" y="132.1">C1+</text>
<text x="54" y="134.6">C2-</text>
<text x="54" y="137.2">C2+</text>
<text x="73.7" y="135.3">C7</text>
<text x="101.9" y="134.6">12V</text>
<text x="106.6" y="134.6">Booster</text>
<text x="110" y="132.1">J9</text>
<text x="114.9" y="134.6">(GND)</text>
<text x="127" y="134.6">R6</text>
<text x="127" y="137.2">50k</text>
<text x="39.4" y="139.7">1k</text>
<text x="51.8" y="138.4" transform="rotate(-90 51.8 138.4)">GND</text>
<text x="62.3" y="141">220n</text>
<text x="63.5" y="143.5">C6</text>
<text x="109" y="143.8" transform="rotate(-90 109 143.8)">R5</text>
<text x="111.5" y="143.8" transform="rotate(-90 111.5 143.8)">1k</text>
<text x="139.7" y="139.7">Q2</text>
<text x="139.7" y="142.2">TP0604N3</text>
<text x="144" y="138.4">GND</text>
<text x="160.5" y="142.2">IC Socket</text>
<text x="163.3" y="139.7">J15</text>
<text x="25.9" y="148.6">GND</text>
<text x="34.8" y="148.6">GND</text>
<text x="48.8" y="148.6">GND</text>
<text x="69.1" y="148.6">GND</text>
<text x="114.8" y="144.8">GND</text>
<text x="127" y="146.1">Q1</text>
<text x="127" y="148.6">2N3904</text>
<text x="122.4" y="158.8">GND</text>
<text x="151.7" y="160">GND</text>
<text x="176.5" y="156.2">C9</text>
<text x="176.5" y="158.8">100n</text>
<text x="172" y="166.4">GND</text>
</g>
</svg>
